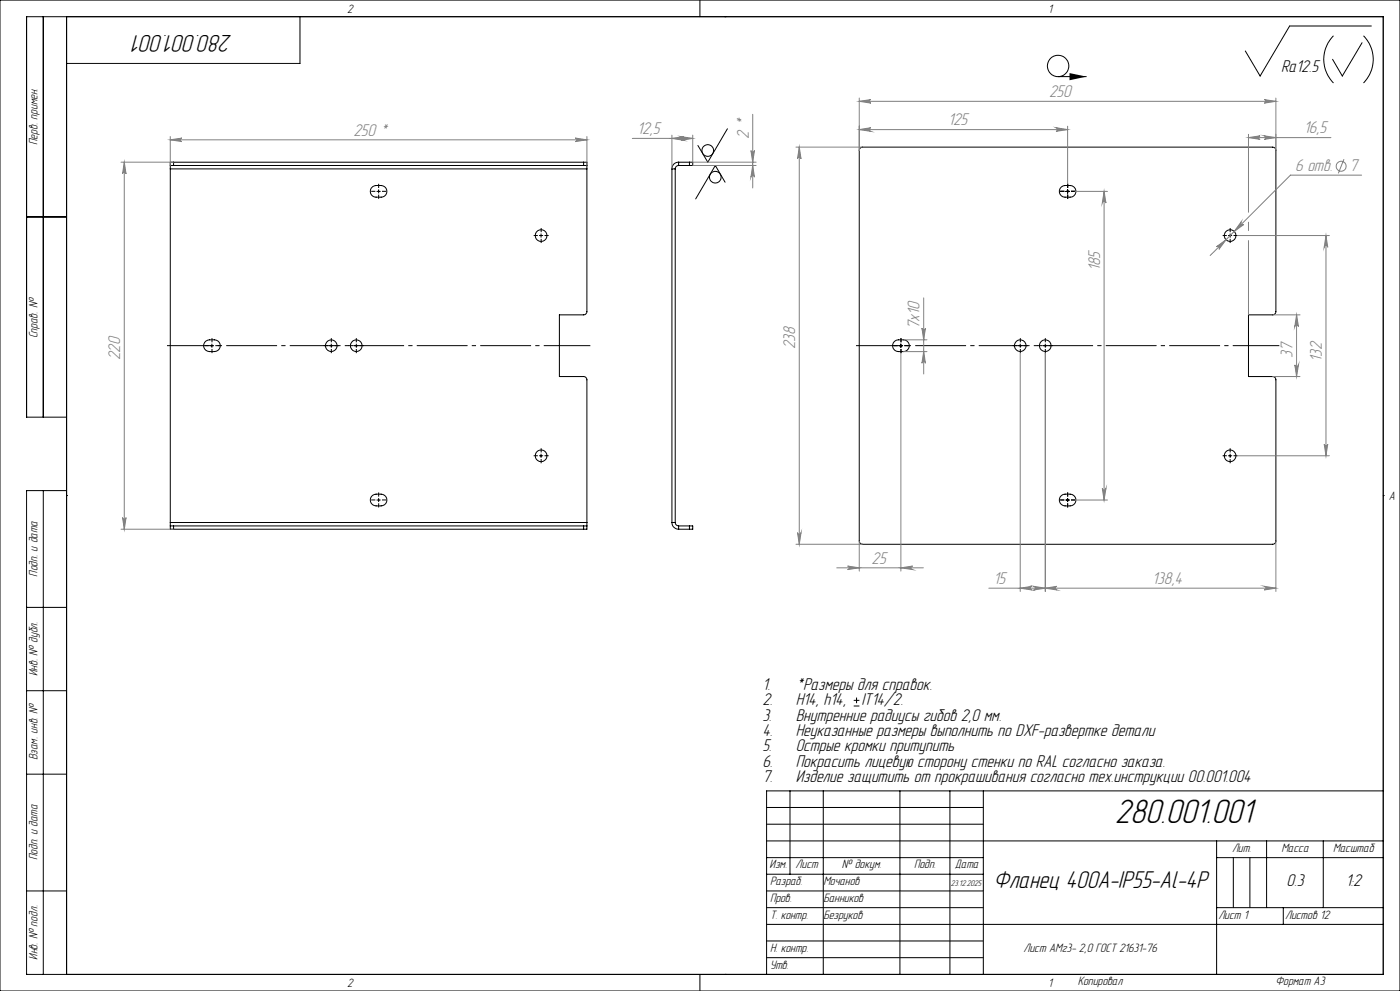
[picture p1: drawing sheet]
<svg xmlns="http://www.w3.org/2000/svg" width="420mm" height="297mm" viewBox="0 0 420 297" stroke-linecap="round" stroke-linejoin="round" font-family="sans-serif">
<g fill="none" stroke="#000" stroke-width=".3">
<path d="M0 0h420v297h-420zM13 5v120M20 5v287M90 5v14h-70M210 0v5M217.5 5h.1M400 10.7a10 10 0 0 0 0 14.2M408.6 12.8l-5.9 10-2.9-5M409 10.7a10 10 0 0 1 0 14.2M411.4 7.8h-24.5l-8.9 15-4.4-7.5M218.2 38.6l-5.9 10-2.9-5M317.4 23h8.6"/>
<path d="M51.1 49.6h1M51.1 49.6v1M51.1 50.6v106M51.1 50.6h125M52.1 48.6h-1v1M52.1 48.6v1M52.1 48.6h123M52.1 49.6h123M111.4 56.3a2.97 2.97 0 0 1 4.6 .5 1.72 1.72 0 0 1-1.7 2.3 2.71 2.71 0 0 1-2.9-.7 1.81 1.81 0 0 1 0-2.1zM113.1 57.4h1M113.6 56.9v1M175.1 48.6h1v1"/>
<path d="M175.1 49.6h1M175.1 48.6v1M176.1 49.6v1M176.1 50.6v42.7a1.02 1.02 0 0 1-1 1.1h-7.3v18.5h7.3a.96 .96 0 0 1 1 .9v42.8M201.6 50.6h1M201.6 50.6v106M202.6 50.6v106M203.6 49.6a1.02 1.02 0 0 0-1 1M203.6 48.6a1.93 1.93 0 0 0-2 2M203.6 48.6h3.2M203.6 49.6h3.2M203.6 48.6v1"/>
<path d="M206.8 48.6h1v1h-1M206.8 48.6v1M217.5 54.6l-2.9-5-5.9 10M258.1 44.4l.7-.3h123a.96 .96 0 0 1 1 1v48.2a1.02 1.02 0 0 1-1 1.1h-7.3v18.5h7.3a.96 .96 0 0 1 1 .9v48.3a.96 .96 0 0 1-1 1h-123a.96 .96 0 0 1-1-1v-117zM318.4 56a3.3 3.3 0 0 1 4.1 .5 1.73 1.73 0 0 1-1.5 2.6h-1.5a1.73 1.73 0 0 1-1.6-1.2 1.73 1.73 0 0 1 .5-1.9zM319.8 57.4h1M320.3 56.9v1M8 65h12M161.8 70.6h1M162.3 70.1v1M368.5 70.6h1M369 70.1v1"/>
<path d="M61.8 102.2a3.4 3.4 0 0 1 4 .4 1.76 1.76 0 0 1-1.5 2.8 2.76 2.76 0 0 1-2.9-.8 1.69 1.69 0 0 1 .4-2.4zM63.1 103.6h1M63.6 103.1v1M98.9 103.6h1M99.4 103.1v1M106.4 103.6h1M106.9 103.1v1M268.4 102.3a3.3 3.3 0 0 1 4.2 .4 1.76 1.76 0 0 1-1.6 2.7h-1.5a1.76 1.76 0 0 1-1.6-1.2 1.76 1.76 0 0 1 .5-1.9zM269.8 103.6h1M270.3 103.1v1M305.6 103.6h1M306.1 103.1v1"/>
<path d="M313.1 103.6h1M313.6 103.1v1M20 125h-12v-120h407v287h-407v-145h12M161.8 136.6h1M162.3 136.1v1M368.5 136.6h1M369 136.1v1M13 147v145M20 148.5h.1M51.1 157.6v1h1M51.1 157.6h1M51.1 156.6v1"/>
<path d="M51.1 156.6h125M52.1 158.6h123M52.1 157.6v1M52.1 157.6h123M111.4 148.8a2.97 2.97 0 0 1 4.6 .5 1.77 1.77 0 0 1-1.7 2.3 2.79 2.79 0 0 1-2.9-.7 1.81 1.81 0 0 1 0-2.1zM113.1 149.9h1M113.6 149.4v1M175.1 157.6h1M175.1 157.6v1M176.1 157.6v1h-1M176.1 156.6v1M201.6 156.6a1.99 1.99 0 0 0 2 2"/>
<path d="M201.6 156.6h1M202.6 156.6a1.02 1.02 0 0 0 1 1M203.6 158.6h3.2M203.6 157.6h3.2M203.6 157.6v1M206.8 157.6h1v1h-1M206.8 157.6v1M318.4 148.5a3.3 3.3 0 0 1 4.1 .5 1.76 1.76 0 0 1-1.5 2.6h-1.5a1.76 1.76 0 0 1-1.6-1.2 1.76 1.76 0 0 1 .5-1.9zM319.8 149.9h1M320.3 149.4v1M415 148.5h.1M8 182h12"/>
<path d="M8 207h12M256.1 211.6h1.7M256.1 209.9h1.7M257 209.1v1.6M8 232h12M237 237v25M247 237v55M270 237v55M285 237v55M295 237v55M415 237h-185v55M230 242h65"/>
<path d="M230 247h65M230 252h185M230 257h65M365 252v40M365 257h50M370 257v15M375 257v15M380 252v20M397 252v20M8 267h12M230 267h65M230 272h65"/>
<path d="M230 277h185M230 262h65M365 272h50M385 272v5M210 292v5M217.5 292h.1M230 282h65M230 287h65"/>
<circle cx="317.4" cy="19.8" r="3.2"/>
<circle cx="212.3" cy="45.1" r="1.74"/>
<circle cx="214.6" cy="53.1" r="1.76"/>
<circle cx="162.3" cy="70.6" r="1.76"/>
<circle cx="369" cy="70.6" r="1.75"/>
<circle cx="99.4" cy="103.6" r="1.75"/>
<circle cx="106.9" cy="103.6" r="1.75"/>
<circle cx="306.1" cy="103.6" r="1.75"/>
<circle cx="313.6" cy="103.6" r="1.75"/>
<circle cx="162.3" cy="136.6" r="1.76"/>
<circle cx="369" cy="136.6" r="1.75"/>
</g>
<g fill="none" stroke="#808080" stroke-width=".3">
<path d="M225.8 34.3v22M257.8 30.4l3.5-.6a.53 .53 0 0 0-.5 .6 .53 .53 0 0 0 .5 .5zM257.8 38.8l3.5-.5a.55 .55 0 0 0-.5 .5 .55 .55 0 0 0 .5 .6zM257.8 29.4v15.7M257.8 30.4h125M257.8 38.8h62.5M316.8 38.3l3.5 .5-3.5 .6a.55 .55 0 0 0 .5-.6 .55 .55 0 0 0-.5-.5zM320.3 37.8v17.3M379.3 29.8l3.5 .6-3.5 .5a.53 .53 0 0 0 .5-.5 .53 .53 0 0 0-.5-.6zM382.8 29.4v15.7M36.3 48.6h15.8M37.3 48.6l.5 3.5a.53 .53 0 0 0-.5-.5 .53 .53 0 0 0-.5 .5z"/>
<path d="M37.3 48.6v110M51.1 41.9l3.5-.5a.53 .53 0 0 0-.5 .5 .53 .53 0 0 0 .5 .5zM51.1 40.9v8.7M51.1 41.9h125M172.6 41.4l3.5 .5-3.5 .5a.53 .53 0 0 0 .5-.5 .53 .53 0 0 0-.5-.5zM176.1 40.9v8.7M189.7 41.5h18.1M201.6 41.5l3.5-.5a.55 .55 0 0 0-.5 .5 .55 .55 0 0 0 .5 .5zM201.6 40.5v10.1M204.3 41l3.5 .5-3.5 .5a.55 .55 0 0 0 .5-.5 .55 .55 0 0 0-.5-.5zM207.8 40.5v8.1h19M207.8 49.6h19"/>
<path d="M225.3 45.1a.53 .53 0 0 0 .5 .5 .53 .53 0 0 0 .5-.5l-.5 3.5zM225.8 49.6l.5 3.5a.53 .53 0 0 0-.5-.5 .53 .53 0 0 0-.5 .5zM238.8 44.1h20M239.8 44.1l.5 3.5a.53 .53 0 0 0-.5-.5 .53 .53 0 0 0-.5 .5zM239.8 44.1v119M322.5 57.4h9.7M331.2 57.4l.6 3.5a.55 .55 0 0 0-.6-.6 .55 .55 0 0 0-.5 .6zM331.2 57.4v92.5M374.5 41.2l3.5-.5a.53 .53 0 0 0-.5 .5 .53 .53 0 0 0 .5 .6zM374.5 40.2v23.4M374.5 41.2h24.8M379.3 40.7l3.5 .5-3.5 .6a.53 .53 0 0 0 .5-.6 .53 .53 0 0 0-.5-.5z"/>
<path d="M403.2 47.7l-1.7 4.3M408.5 52.5h-21.4l-24.1 24.1M364.9 73.9l2.9-2-2.1 2.8a.54 .54 0 0 0 0-.7 .54 .54 0 0 0-.8-.1zM371.3 70.6h27.5M372.4 66.5a.55 .55 0 0 0 0 .8 .55 .55 0 0 0 .7 0l-2.8 2.1zM374.5 66.6v2.5M374.5 72.1v22.2M397.8 70.6l.5 3.5a.53 .53 0 0 0-.5-.5 .53 .53 0 0 0-.5 .5zM397.8 70.6v66M276.6 98.4a.53 .53 0 0 0 .5 .5 .53 .53 0 0 0 .5-.5l-.5 3.4zM277.1 89.3v22.8M381.8 94.4h8.2"/>
<path d="M389 94.4l.5 3.5a.55 .55 0 0 0-.5-.5 .55 .55 0 0 0-.6 .5zM389 94.4v18.5M270.3 105.9v65.3M271 105.4h7.1M271 101.8h7.1M277.1 105.4l.5 3.5a.53 .53 0 0 0-.5-.6 .53 .53 0 0 0-.5 .6zM306.1 105.9v71.4M313.6 105.9v71.4M381.8 112.9h8.2M388.4 109.4a.55 .55 0 0 0 .6 .5 .55 .55 0 0 0 .5-.5l-.5 3.5zM371.3 136.6h27.5M397.3 133.1a.53 .53 0 0 0 .5 .5 .53 .53 0 0 0 .5-.5l-.5 3.5z"/>
<path d="M36.3 158.6h15.8M36.8 155.1a.53 .53 0 0 0 .5 .5 .53 .53 0 0 0 .5-.5l-.5 3.5zM239.3 159.6a.53 .53 0 0 0 .5 .5 .53 .53 0 0 0 .5-.5l-.5 3.5zM322.5 149.9h9.7M330.7 146.4a.55 .55 0 0 0 .5 .5 .55 .55 0 0 0 .6-.5l-.6 3.5zM238.8 163.1h20M251 170.2h26M254.3 169.6l3.5 .6-3.5 .5a.53 .53 0 0 0 .5-.5 .53 .53 0 0 0-.5-.6zM257.8 162.1v9.1M270.3 170.2l3.5-.6a.53 .53 0 0 0-.5 .6 .53 .53 0 0 0 .5 .5zM296.7 176.3h86.1M306.1 176.3l3.5-.6a.55 .55 0 0 0-.5 .6 .55 .55 0 0 0 .5 .5z"/>
<path d="M310.1 175.7l3.5 .6-3.5 .5a.55 .55 0 0 0 .5-.5 .55 .55 0 0 0-.5-.6zM313.6 176.3l3.5-.6a.55 .55 0 0 0-.5 .6 .55 .55 0 0 0 .5 .5zM379.3 175.7l3.5 .6-3.5 .5a.55 .55 0 0 0 .5-.5 .55 .55 0 0 0-.5-.6zM382.8 162.1v15.2"/>
<circle cx="402.3" cy="49.8" r="1.48"/>
</g>
<path d="M320.9 21.9l5.1 1.1-5.1 1.1z" fill="#000"/>
<path d="M177.1 103.6h-127M256.8 103.6h127" fill="none" stroke="#000" stroke-width=".3" stroke-dasharray="15.2 1.3 1.3 1.3" stroke-dashoffset="1.3" stroke-linecap="butt"/>
<g fill="none" stroke="#000" stroke-width=".3" stroke-dasharray="15.2 1.3 1.3 1.3" stroke-linecap="butt">
<path d="M112.6 57.3h-1.3M113.6 56.3v-1.2M113.6 58.3v1.3M114.6 57.3h1.2M319.3 57.3h-1.3M320.3 56.3v-1.2M320.3 58.3v1.3M321.3 57.3h1.2M161.3 70.6h-1.2M162.3 69.6v-1.3M162.3 71.6v1.2M163.3 70.6h1.3"/>
<path d="M368 70.6h-1.2M369 69.6v-1.3M369 71.6v1.2M370 70.6h1.3M62.6 103.6h-1.3M63.6 102.6v-1.3M63.6 104.6v1.2M64.6 103.6h1.2M98.4 103.6h-1.3M99.4 102.6v-1.3M99.4 104.6v1.2M100.4 103.6h1.2"/>
<path d="M105.9 103.6h-1.3M106.9 102.6v-1.3M106.9 104.6v1.2M107.9 103.6h1.2M269.3 103.6h-1.3M270.3 102.6v-1.3M270.3 104.6v1.2M271.3 103.6h1.2M305.1 103.6h-1.3M306.1 102.6v-1.3M306.1 104.6v1.2M307.1 103.6h1.2"/>
<path d="M312.6 103.6h-1.3M313.6 102.6v-1.3M313.6 104.6v1.2M314.6 103.6h1.2M161.3 136.6h-1.2M162.3 135.6v-1.3M162.3 137.6v1.2M163.3 136.6h1.3M368 136.6h-1.2M369 135.6v-1.3M369 137.6v1.2M370 136.6h1.3"/>
<path d="M112.6 149.8h-1.3M113.6 148.8v-1.2M113.6 150.8v1.3M114.6 149.8h1.2M319.3 149.8h-1.3M320.3 148.8v-1.2M320.3 150.8v1.3M321.3 149.8h1.2"/>
</g>
<g fill="#808080">
<path d="M364.9 73.9a.54 .54 0 0 1 .8 .1 .54 .54 0 0 1 0 .7l2.1-2.8zM372.4 66.5l-2.1 2.9 2.8-2.1a.55 .55 0 0 1-.7-.1 .55 .55 0 0 1 0-.7zM306.1 176.3l3.5-.6a.55 .55 0 0 0-.5 .6 .55 .55 0 0 0 .5 .5zM310.1 175.7l3.5 .6-3.5 .5a.55 .55 0 0 0 .5-.5 .55 .55 0 0 0-.5-.6z"/>
<path d="M201.6 41.5l3.5-.5a.55 .55 0 0 0-.5 .5 .55 .55 0 0 0 .5 .5zM204.3 41l3.5 .5-3.5 .5a.55 .55 0 0 0 .5-.5 .55 .55 0 0 0-.5-.5z"/>
<path d="M374.5 41.2l3.5-.5a.53 .53 0 0 0-.5 .5 .53 .53 0 0 0 .5 .6zM379.3 40.7l3.5 .5-3.5 .6a.53 .53 0 0 0 .5-.6 .53 .53 0 0 0-.5-.5z"/>
<path d="M51.1 41.9l3.5-.5a.53 .53 0 0 0-.5 .5 .53 .53 0 0 0 .5 .5zM172.6 41.4l3.5 .5-3.5 .5a.53 .53 0 0 0 .5-.5 .53 .53 0 0 0-.5-.5z"/>
<path d="M239.3 159.6a.53 .53 0 0 0 .5 .5 .53 .53 0 0 0 .5-.5l-.5 3.5zM239.8 44.1l.5 3.5a.53 .53 0 0 0-.5-.5 .53 .53 0 0 0-.5 .5z"/>
<path d="M277.1 105.4l.5 3.5a.53 .53 0 0 0-.5-.6 .53 .53 0 0 0-.5 .6zM276.6 98.4a.53 .53 0 0 0 .5 .5 .53 .53 0 0 0 .5-.5l-.5 3.4z"/>
<path d="M388.4 109.4a.55 .55 0 0 0 .6 .5 .55 .55 0 0 0 .5-.5l-.5 3.5zM389 94.4l.5 3.5a.55 .55 0 0 0-.5-.5 .55 .55 0 0 0-.6 .5z"/>
<path d="M225.8 49.6l.5 3.5a.53 .53 0 0 0-.5-.5 .53 .53 0 0 0-.5 .5zM225.3 45.1a.53 .53 0 0 0 .5 .5 .53 .53 0 0 0 .5-.5l-.5 3.5z"/>
<path d="M397.8 70.6l.5 3.5a.53 .53 0 0 0-.5-.5 .53 .53 0 0 0-.5 .5zM397.3 133.1a.53 .53 0 0 0 .5 .5 .53 .53 0 0 0 .5-.5l-.5 3.5zM331.2 57.4l.6 3.5a.55 .55 0 0 0-.6-.6 .55 .55 0 0 0-.5 .6zM330.7 146.4a.55 .55 0 0 0 .5 .5 .55 .55 0 0 0 .6-.5l-.6 3.5z"/>
<path d="M37.3 48.6l.5 3.5a.53 .53 0 0 0-.5-.5 .53 .53 0 0 0-.5 .5zM36.8 155.1a.53 .53 0 0 0 .5 .5 .53 .53 0 0 0 .5-.5l-.5 3.5z"/>
<path d="M257.8 30.4l3.5-.6a.53 .53 0 0 0-.5 .6 .53 .53 0 0 0 .5 .5zM379.3 29.8l3.5 .6-3.5 .5a.53 .53 0 0 0 .5-.5 .53 .53 0 0 0-.5-.6zM313.6 176.3l3.5-.6a.55 .55 0 0 0-.5 .6 .55 .55 0 0 0 .5 .5zM379.3 175.7l3.5 .6-3.5 .5a.55 .55 0 0 0 .5-.5 .55 .55 0 0 0-.5-.6zM257.8 38.8l3.5-.5a.55 .55 0 0 0-.5 .5 .55 .55 0 0 0 .5 .6zM316.8 38.3l3.5 .5-3.5 .6a.55 .55 0 0 0 .5-.6 .55 .55 0 0 0-.5-.5zM254.3 169.6l3.5 .6-3.5 .5a.53 .53 0 0 0 .5-.5 .53 .53 0 0 0-.5-.6zM270.3 170.2l3.5-.6a.53 .53 0 0 0-.5 .6 .53 .53 0 0 0 .5 .5z"/>
</g>
<text font-size="10.5" x="334.5" y="246.6">280.001.001</text>
<g font-size="7.5">
<text x="69.6" y="10.5" transform="rotate(-180 69.6 10.5)">280.001.001</text>
<text x="298" y="266.1">Фланец 400А-IP55-Al-4P</text>
</g>
<g font-size="5.3">
<text x="384.3" y="21.5">Ra12.5</text>
<text x="228.7" y="206.7">1.</text>
<text x="238.7" y="206.7">*Размеры для справок.</text>
<text x="228.7" y="211.3">2.</text>
<text x="228.7" y="215.9">3.</text>
<text x="238.7" y="215.9">Внутренние радиусы гибов 2,0 мм.</text>
<text x="238.7" y="211.3">H14, h14,</text>
<text x="258.4" y="211.3">IT14/2.</text>
<text x="228.7" y="220.5">4.</text>
<text x="238.7" y="220.5">Неуказанные размеры выполнить по DXF-развертке детали</text>
<text x="228.7" y="225.2">5.</text>
<text x="238.7" y="225.2">Острые кромки притупить</text>
<text x="228.7" y="229.8">6.</text>
<text x="238.7" y="229.8">Покрасить лицевую сторону стенки по RAL согласно заказа.</text>
<text x="228.7" y="234.4">7.</text>
<text x="238.7" y="234.4">Изделие защитить от прокрашивания согласно тех.инструкции 00.001.004</text>
<text x="386" y="265.6">0.3</text>
<text x="403.7" y="265.6">1:2</text>
</g>
<g font-size="5.3" fill="#808080">
<text x="314.7" y="29.1">250</text>
<text x="106" y="40.7">250 *</text>
<text x="191.1" y="40.3">12,5</text>
<text x="224.6" y="41.5" transform="rotate(-90 224.6 41.5)">2 *</text>
<text x="284.5" y="37.6">125</text>
<text x="391.1" y="40">16,5</text>
<text x="388.6" y="51.3">6 отв.</text>
<text x="404.8" y="51.3">7</text>
<text x="330" y="81.3" transform="rotate(-90 330 81.3)">185</text>
<text x="275.9" y="98.6" transform="rotate(-90 275.9 98.6)">7х10</text>
<text x="36.1" y="107.9" transform="rotate(-90 36.1 107.9)">220</text>
<text x="238.6" y="104.7" transform="rotate(-90 238.6 104.7)">238</text>
<text x="387.8" y="107.1" transform="rotate(-90 387.8 107.1)">37</text>
<text x="396.6" y="108.4" transform="rotate(-90 396.6 108.4)">132</text>
<text x="261.5" y="168.9">25</text>
<text x="298.1" y="175">15</text>
<text x="345.7" y="175">138,4</text>
</g>
<g font-size="3.8">
<text x="104.2" y="3.8">2</text>
<text x="314.5" y="3.8">1</text>
<text x="11.3" y="43.5" transform="rotate(-90 11.3 43.5)">Перв. примен.</text>
<text x="11.3" y="101.4" transform="rotate(-90 11.3 101.4)">Справ. №</text>
<text x="416.6" y="149.8">A</text>
<text x="11.3" y="172.8" transform="rotate(-90 11.3 172.8)">Подп. и дата</text>
<text x="11.3" y="202.7" transform="rotate(-90 11.3 202.7)">Инв. № дубл.</text>
<text x="11.3" y="227.8" transform="rotate(-90 11.3 227.8)">Взам. инв. №</text>
<text x="11.3" y="257.8" transform="rotate(-90 11.3 257.8)">Подп. и дата</text>
<text x="369.6" y="255.3">Лит.</text>
<text x="384.4" y="255.3">Масса</text>
<text x="399.9" y="255.3">Масштаб</text>
<text x="230.9" y="260.3">Изм.</text>
<text x="238.7" y="260.3">Лист</text>
<text x="252.6" y="260.3">№ докум.</text>
<text x="274.2" y="260.3">Подп.</text>
<text x="286.5" y="260.3">Дата</text>
<text x="231" y="265.3">Разраб.</text>
<text x="247" y="265.4">Мочанов</text>
<text x="231" y="275.3">Т. контр.</text>
<text x="231" y="270.3">Пров.</text>
<text x="247" y="275.4">Безруков</text>
<text x="247" y="270.4">Банников</text>
<text x="365.5" y="275.3">Лист 1</text>
<text x="385.5" y="275.3">Листов 12</text>
<text x="11.3" y="287.7" transform="rotate(-90 11.3 287.7)">Инв. № подл.</text>
<text x="231" y="285.3">Н. контр.</text>
<text x="307.1" y="285.4">Лист АМг3- 2,0 ГОСТ 21631-76</text>
<text x="231" y="290.3">Утв.</text>
<text x="104.2" y="295.8">2</text>
<text x="314.5" y="295.8">1</text>
<text x="323.3" y="295.3">Копировал</text>
<text x="382.7" y="295.3">Формат А3</text>
</g>
<text font-size="2.6" x="285.3" y="265.5">23.12.2025</text>
</svg>
